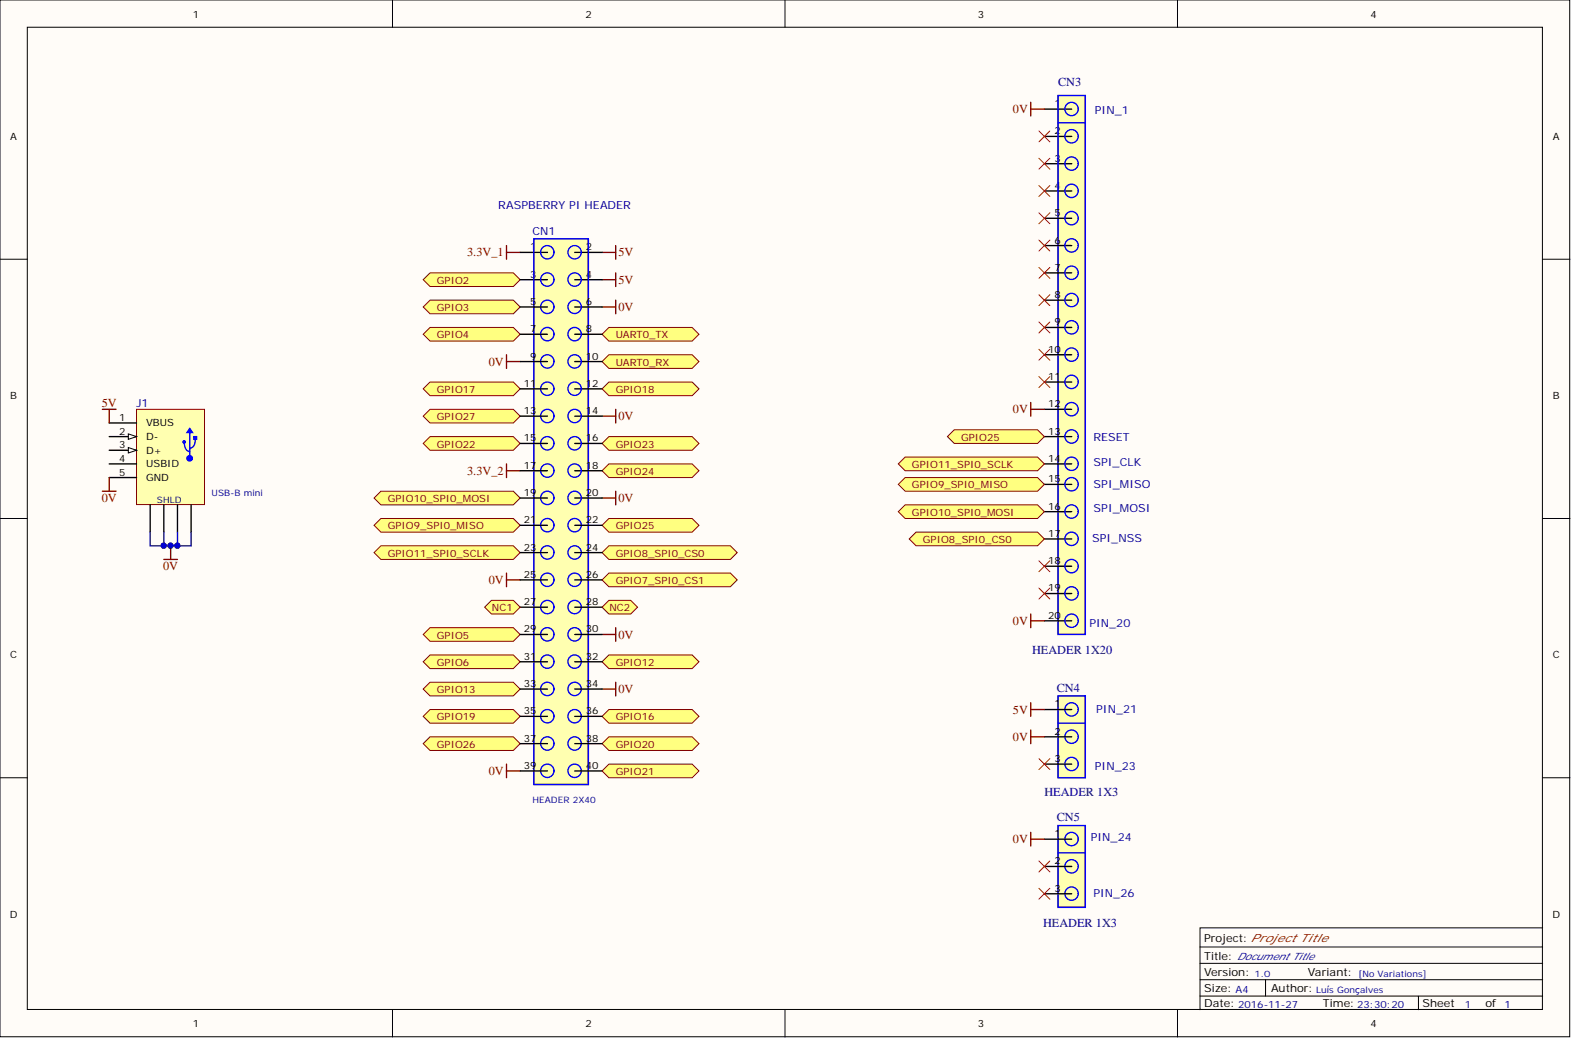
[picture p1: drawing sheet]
<svg xmlns="http://www.w3.org/2000/svg" width="292mm" height="193mm" viewBox="0 0 292 193" stroke-linecap="round" stroke-linejoin="round" font-family="sans-serif">
<g fill="#fffcf8" stroke="#000" stroke-width=".19">
<path d="M0 0h291.9v192.7h-291.9z"/>
<path d="M5.1 5.1h281.7v182.6h-281.7z"/>
</g>
<g fill="none" stroke="#000" stroke-width=".19">
<path d="M73 0v5.1M146 0v5.1M218.9 0v5.1M0 48.2h5.1M286.8 48.2h5.1M0 96.4h5.1M286.8 96.4h5.1M0 144.6h5.1M286.8 144.6h5.1M223.1 176h63.7M223.1 179.1h63.7M286.8 172.5h-63.7v15.2"/>
<path d="M73 187.7v5.1M146 187.7v5.1M218.9 187.7v5.1M223.1 185.2h63.7M223.1 182.1h63.7M235.3 182.1v3.1M263.7 185.2v2.5"/>
</g>
<path d="M94.2 45.7v2.5M94.2 46.9h2.5M111.9 46.9h2.6M111.9 52h2.6M111.9 57.1h2.6M114.5 45.7v2.5M114.5 50.7v2.6M114.5 55.8v2.5" fill="none" stroke="#800000" stroke-width=".25"/>
<g fill="#ffff80" stroke="#800000" stroke-width=".19">
<path d="M111.9 62.1l1.3-1.2h15.5l1.3 1.2-1.3 1.3h-15.5z" fill-rule="evenodd"/>
<path d="M111.9 67.2l1.3-1.3h15.5l1.3 1.3-1.3 1.3h-15.5z" fill-rule="evenodd"/>
<path d="M111.9 72.3l1.3-1.3h15.5l1.3 1.3-1.3 1.3h-15.5z" fill-rule="evenodd"/>
<path d="M111.9 97.7l1.3-1.3h15.5l1.3 1.3-1.3 1.2h-15.5z" fill-rule="evenodd"/>
<path d="M111.9 82.4l1.3-1.2h15.5l1.3 1.2-1.3 1.3h-15.5z" fill-rule="evenodd"/>
<path d="M111.9 87.5l1.3-1.3h15.5l1.3 1.3-1.3 1.3h-15.5z" fill-rule="evenodd"/>
<path d="M78.7 52l1.3-1.3h15.4l1.3 1.3-1.3 1.3h-15.4z" fill-rule="evenodd"/>
<path d="M78.7 57.1l1.3-1.3h15.4l1.3 1.3-1.3 1.2h-15.4z" fill-rule="evenodd"/>
<path d="M78.7 82.4l1.3-1.2h15.4l1.3 1.2-1.3 1.3h-15.4z" fill-rule="evenodd"/>
<path d="M78.7 77.4l1.3-1.3h15.4l1.3 1.3-1.3 1.2h-15.4z" fill-rule="evenodd"/>
<path d="M69.6 92.6l1.2-1.3h24.6l1.3 1.3-1.3 1.3h-24.6z" fill-rule="evenodd"/>
</g>
<path d="M111.9 77.4h2.6M114.5 76.1v2.5M111.9 92.6h2.6M114.5 91.3v2.6" fill="none" stroke="#800000" stroke-width=".25"/>
<g fill="#ffff80" stroke="#800000" stroke-width=".19">
<path d="M111.9 107.8l1.3-1.3h22.6l1.3 1.3-1.3 1.3h-22.6z" fill-rule="evenodd"/>
<path d="M111.9 102.7l1.3-1.2h22.6l1.3 1.2-1.3 1.3h-22.6z" fill-rule="evenodd"/>
</g>
<path d="M111.9 118h2.6M114.5 116.7v2.5" fill="none" stroke="#800000" stroke-width=".25"/>
<g fill="#ffff80" stroke="#800000" stroke-width=".19">
<path d="M111.9 123l1.3-1.2h15.5l1.3 1.2-1.3 1.3h-15.5z" fill-rule="evenodd"/>
<path d="M78.7 128.1l1.3-1.3h15.4l1.3 1.3-1.3 1.3h-15.4z" fill-rule="evenodd"/>
</g>
<path d="M111.9 128.1h2.6M114.5 126.8v2.6" fill="none" stroke="#800000" stroke-width=".25"/>
<g fill="#ffff80" stroke="#800000" stroke-width=".19">
<path d="M111.9 133.2l1.3-1.3h15.5l1.3 1.3-1.3 1.2h-15.5z" fill-rule="evenodd"/>
<path d="M111.9 138.2l1.3-1.2h15.5l1.3 1.2-1.3 1.3h-15.5z" fill-rule="evenodd"/>
<path d="M111.9 143.3l1.3-1.2h15.5l1.3 1.2-1.3 1.3h-15.5z" fill-rule="evenodd"/>
</g>
<path d="M94.2 142.1v2.5M94.2 143.3h2.5" fill="none" stroke="#800000" stroke-width=".25"/>
<g fill="#ffff80" stroke="#800000" stroke-width=".19">
<path d="M78.7 138.2l1.3-1.2h15.4l1.3 1.2-1.3 1.3h-15.4z" fill-rule="evenodd"/>
<path d="M78.7 133.2l1.3-1.3h15.4l1.3 1.3-1.3 1.2h-15.4z" fill-rule="evenodd"/>
<path d="M78.7 62.1l1.3-1.2h15.4l1.3 1.2-1.3 1.3h-15.4z" fill-rule="evenodd"/>
</g>
<path d="M94.2 65.9v2.6M94.2 67.2h2.5" fill="none" stroke="#800000" stroke-width=".25"/>
<path d="M78.7 72.3l1.3-1.3h15.4l1.3 1.3-1.3 1.3h-15.4z" fill-rule="evenodd" fill="#ffff80" stroke="#800000" stroke-width=".19"/>
<path d="M94.2 86.2v2.6M94.2 87.5h2.5" fill="none" stroke="#800000" stroke-width=".25"/>
<g fill="#ffff80" stroke="#800000" stroke-width=".19">
<path d="M69.6 97.7l1.2-1.3h24.6l1.3 1.3-1.3 1.2h-24.6z" fill-rule="evenodd"/>
<path d="M69.6 102.7l1.2-1.2h24.6l1.3 1.2-1.3 1.3h-24.6z" fill-rule="evenodd"/>
</g>
<path d="M94.2 106.5v2.6M94.2 107.8h2.5" fill="none" stroke="#800000" stroke-width=".25"/>
<g fill="#ffff80" stroke="#800000" stroke-width=".19">
<path d="M78.7 118l1.3-1.3h15.4l1.3 1.3-1.3 1.2h-15.4z" fill-rule="evenodd"/>
<path d="M78.7 123l1.3-1.2h15.4l1.3 1.2-1.3 1.3h-15.4z" fill-rule="evenodd"/>
</g>
<path d="M196.7 17.7h5v100.2h-5z" fill="#ffffb0" stroke="#800000" stroke-width=".19"/>
<g fill="none" stroke="#000" stroke-width=".25">
<path d="M194.2 20.3h5.1M194.2 25.4h5.1M194.2 30.4h5.1M194.2 35.5h5.1M194.2 40.6h5.1M194.2 45.7h5.1M194.2 50.7h5.1M194.2 55.8h5.1M194.2 60.9h5.1M194.2 65.9h5.1M194.2 71h5.1M194.2 76.1h5.1"/>
<path d="M194.2 81.2h5.1M194.2 86.2h5.1M194.2 90h5.1M194.2 95.1h5.1M194.2 100.2h5.1M194.2 105.3h5.1M194.2 110.3h5.1M194.2 115.4h5.1"/>
</g>
<g fill="none" stroke="#00f" stroke-width=".25">
<path d="M196.7 17.7h5.1v100.3h-5.1zM196.7 22.8h5.1"/>
<circle cx="199.2" cy="35.5" r="1.24"/>
<circle cx="199.2" cy="20.3" r="1.24"/>
<circle cx="199.2" cy="25.3" r="1.24"/>
<circle cx="199.2" cy="30.4" r="1.24"/>
<circle cx="199.2" cy="50.7" r="1.24"/>
<circle cx="199.2" cy="55.8" r="1.24"/>
<circle cx="199.2" cy="45.6" r="1.24"/>
<circle cx="199.2" cy="40.6" r="1.24"/>
<circle cx="199.2" cy="71" r="1.24"/>
<circle cx="199.2" cy="60.8" r="1.24"/>
<circle cx="199.2" cy="76.1" r="1.24"/>
<circle cx="199.2" cy="65.9" r="1.24"/>
<circle cx="199.2" cy="81.1" r="1.24"/>
<circle cx="199.2" cy="95.1" r="1.24"/>
<circle cx="199.2" cy="86.2" r="1.24"/>
<circle cx="199.2" cy="90" r="1.24"/>
<circle cx="199.2" cy="100.2" r="1.24"/>
<circle cx="199.2" cy="105.2" r="1.24"/>
<circle cx="199.2" cy="110.3" r="1.24"/>
<circle cx="199.2" cy="115.4" r="1.24"/>
</g>
<path d="M196.7 129.4h5v15.1h-5z" fill="#ffffb0" stroke="#800000" stroke-width=".19"/>
<g fill="none" stroke="#00f" stroke-width=".25">
<path d="M196.7 129.4h5.1v15.2h-5.1zM196.7 134.4h5.1"/>
<circle cx="199.2" cy="137" r="1.24"/>
<circle cx="199.2" cy="131.9" r="1.24"/>
<circle cx="199.2" cy="142" r="1.24"/>
</g>
<path d="M194.2 131.9h5.1M194.2 137h5.1M194.2 142.1h5.1" fill="none" stroke="#000" stroke-width=".25"/>
<path d="M196.7 153.5h5v15.1h-5z" fill="#ffffb0" stroke="#800000" stroke-width=".19"/>
<g fill="none" stroke="#00f" stroke-width=".25">
<path d="M196.7 153.5h5.1v15.2h-5.1zM196.7 158.5h5.1"/>
<circle cx="199.2" cy="156" r="1.24"/>
<circle cx="199.2" cy="161.1" r="1.24"/>
<circle cx="199.2" cy="166.1" r="1.24"/>
</g>
<path d="M194.2 156h5.1M194.2 161.1h5.1M194.2 166.2h5.1" fill="none" stroke="#000" stroke-width=".25"/>
<path d="M191.6 19v2.6M191.6 20.3h2.6M191.6 74.8v2.6M191.6 76.1h2.6M191.6 114.1v2.6M191.6 115.4h2.6M191.6 130.6v2.6M191.6 135.7v2.5M191.6 131.9h2.6M191.6 137h2.6M191.6 154.7v2.6M191.6 156h2.6" fill="none" stroke="#800000" stroke-width=".25"/>
<path d="M193.2 24.3l2 2.1M195.2 24.3l-2 2.1" fill="none" stroke="#f00" stroke-width=".19"/>
<g fill="#ffff80" stroke="#800000" stroke-width=".19">
<path d="M176.2 81.2l1.2-1.3h15.5l1.3 1.3-1.3 1.2h-15.5z" fill-rule="evenodd"/>
<path d="M167 86.2l1.3-1.2h24.6l1.3 1.2-1.3 1.3h-24.6z" fill-rule="evenodd"/>
<path d="M167 95.1l1.3-1.2h24.6l1.3 1.2-1.3 1.3h-24.6z" fill-rule="evenodd"/>
<path d="M167 90l1.3-1.2h24.6l1.3 1.2-1.3 1.3h-24.6z" fill-rule="evenodd"/>
<path d="M169.1 100.2l1.2-1.3h22.6l1.3 1.3-1.3 1.3h-22.6z" fill-rule="evenodd"/>
</g>
<g fill="none" stroke="#f00" stroke-width=".19">
<path d="M193.2 29.4l2 2M193.2 34.5l2 2M193.2 39.6l2 2M195.2 29.4l-2 2M195.2 34.5l-2 2M195.2 39.6l-2 2M193.2 44.6l2 2.1M193.2 49.7l2 2M193.2 54.8l2 2M193.2 59.9l2 2M195.2 44.6l-2 2.1M195.2 49.7l-2 2"/>
<path d="M195.2 54.8l-2 2M195.2 59.9l-2 2M193.2 64.9l2 2.1M193.2 70l2 2M195.2 64.9l-2 2.1M195.2 70l-2 2M193.2 104.3l2 2M193.2 109.3l2 2.1M195.2 104.3l-2 2M195.2 109.3l-2 2.1M193.2 141l2 2.1M195.2 141l-2 2.1"/>
<path d="M193.2 160.1l2 2M193.2 165.1l2 2.1M195.2 160.1l-2 2M195.2 165.1l-2 2.1"/>
</g>
<path d="M25.4 76.1h12.6v17.7h-12.6z" fill="#ffffb0" stroke="#800000" stroke-width=".19"/>
<path d="M20.3 78.6h5.1M20.3 81.2h5.1" fill="none" stroke="#000" stroke-width=".25"/>
<path d="M23.9 80.7l1.5 .5-1.5 .5z" fill="#fffcf8"/>
<path d="M23.9 80.7l1.5 .5-1.5 .5z" fill="none" stroke="#000" stroke-width=".19"/>
<path d="M20.3 83.7h5.1" fill="none" stroke="#000" stroke-width=".25"/>
<path d="M23.9 83.2l1.5 .5-1.5 .5z" fill="#fffcf8"/>
<path d="M23.9 83.2l1.5 .5-1.5 .5z" fill="none" stroke="#000" stroke-width=".19"/>
<path d="M20.3 86.2h5.1M20.3 88.8h5.1M27.9 93.9v5M30.5 93.9v5M33 93.9v5M35.5 93.9v5" fill="none" stroke="#000" stroke-width=".25"/>
<g fill="none" stroke="#00f" stroke-width=".25">
<path d="M35.3 79.9v.5h-.5l.5-.8 .5 .8h-.5v4.6M34.3 82.2a1.48 1.48 0 0 0 .9 1.8h.1M35 80.2h.5M36 81.2h.6v.5h-.6zM36.3 81.2v.5a1.59 1.59 0 0 1-1 1.8"/>
<circle cx="34.2" cy="82.2" r=".23"/>
</g>
<circle cx="35.3" cy="85.2" r=".24" fill="none" stroke="#00f" stroke-width=".76"/>
<path d="M19 76.1h2.6M20.3 76.1v2.5M19 91.3h2.6M20.3 88.8v2.5M30.5 104h2.5M31.7 101.5v2.5" fill="none" stroke="#800000" stroke-width=".25"/>
<g fill="#000080" stroke="#000080" stroke-width=".19">
<circle cx="31.7" cy="101.4" r=".48"/>
<circle cx="33" cy="101.4" r=".48"/>
<circle cx="30.4" cy="101.4" r=".48"/>
</g>
<path d="M27.9 98.9v2.6h7.6v-2.6M30.5 98.9v2.6M33 98.9v2.6" fill="none" stroke="#000080" stroke-width=".25"/>
<path d="M99.3 44.4h10.1v101.4h-10.1z" fill="#ffffb0" stroke="#800000" stroke-width=".19"/>
<g fill="none" stroke="#000" stroke-width=".25">
<path d="M96.7 46.9h5.1M96.7 52h5.1M96.7 57.1h5.1M106.9 46.9h5M106.9 52h5M106.9 57.1h5M96.7 62.1h5.1M96.7 67.2h5.1M96.7 72.3h5.1M96.7 77.4h5.1M106.9 62.1h5M106.9 67.2h5"/>
<path d="M106.9 72.3h5M106.9 77.4h5M96.7 82.4h5.1M96.7 87.5h5.1M96.7 92.6h5.1M96.7 97.7h5.1M106.9 82.4h5M106.9 87.5h5M106.9 92.6h5M106.9 97.7h5M96.7 102.7h5.1M96.7 107.8h5.1"/>
<path d="M96.7 112.9h5.1M96.7 118h5.1M106.9 102.7h5M106.9 107.8h5M106.9 112.9h5M106.9 118h5M96.7 123h5.1M96.7 128.1h5.1M96.7 133.2h5.1M96.7 138.2h5.1M106.9 123h5M106.9 128.1h5"/>
<path d="M106.9 133.2h5M106.9 138.2h5M96.7 143.3h5.1M106.9 143.3h5"/>
</g>
<g fill="none" stroke="#00f" stroke-width=".25">
<path d="M99.3 44.4h10.1v101.5h-10.1z"/>
<circle cx="101.8" cy="52" r="1.24"/>
<circle cx="101.8" cy="57" r="1.24"/>
<circle cx="101.8" cy="46.9" r="1.24"/>
<circle cx="106.8" cy="52" r="1.24"/>
<circle cx="106.8" cy="57" r="1.24"/>
<circle cx="106.8" cy="46.9" r="1.24"/>
<circle cx="101.8" cy="62.1" r="1.24"/>
<circle cx="101.8" cy="67.2" r="1.24"/>
<circle cx="101.8" cy="72.3" r="1.24"/>
<circle cx="101.8" cy="77.3" r="1.24"/>
<circle cx="106.8" cy="62.1" r="1.24"/>
<circle cx="106.8" cy="67.2" r="1.24"/>
<circle cx="106.8" cy="72.3" r="1.24"/>
<circle cx="106.8" cy="77.3" r="1.24"/>
<circle cx="101.8" cy="92.6" r="1.24"/>
<circle cx="101.8" cy="82.4" r="1.24"/>
<circle cx="101.8" cy="87.5" r="1.24"/>
<circle cx="101.8" cy="97.6" r="1.24"/>
<circle cx="106.8" cy="92.6" r="1.24"/>
<circle cx="106.8" cy="82.4" r="1.24"/>
<circle cx="106.8" cy="87.5" r="1.24"/>
<circle cx="106.8" cy="97.6" r="1.24"/>
<circle cx="101.8" cy="112.9" r="1.24"/>
<circle cx="101.8" cy="117.9" r="1.24"/>
<circle cx="101.8" cy="107.8" r="1.24"/>
<circle cx="101.8" cy="102.7" r="1.24"/>
<circle cx="106.8" cy="112.9" r="1.24"/>
<circle cx="106.8" cy="117.9" r="1.24"/>
<circle cx="106.8" cy="107.8" r="1.24"/>
<circle cx="106.8" cy="102.7" r="1.24"/>
<circle cx="101.8" cy="138.2" r="1.24"/>
<circle cx="101.8" cy="123" r="1.24"/>
<circle cx="101.8" cy="128.1" r="1.24"/>
<circle cx="101.8" cy="133.1" r="1.24"/>
<circle cx="106.8" cy="138.2" r="1.24"/>
<circle cx="106.8" cy="123" r="1.24"/>
<circle cx="106.8" cy="128.1" r="1.24"/>
<circle cx="106.8" cy="133.1" r="1.24"/>
<circle cx="101.8" cy="143.3" r="1.24"/>
<circle cx="106.8" cy="143.3" r="1.24"/>
</g>
<g fill="#ffff80" stroke="#800000" stroke-width=".19">
<path d="M90.1 112.9l1.3-1.3h4l1.3 1.3-1.3 1.2h-4z" fill-rule="evenodd"/>
<path d="M111.9 112.9l1.3-1.3h4.1l1.2 1.3-1.2 1.2h-4.1z" fill-rule="evenodd"/>
</g>
<g font-size="2.3" fill="#000080">
<text x="196.7" y="16">CN3</text>
<text x="191.9" y="121.5">HEADER 1X20</text>
<text x="196.5" y="128.6">CN4</text>
<text x="194.2" y="147.9">HEADER 1X3</text>
<text x="196.5" y="152.7">CN5</text>
<text x="193.9" y="172.2">HEADER 1X3</text>
</g>
<g font-size="2.3" fill="#800000">
<text x="188.3" y="21">0V</text>
<text x="86.9" y="47.7">3.3V_1</text>
<text x="115" y="47.7">5V</text>
<text x="115" y="52.8">5V</text>
<text x="115" y="57.8">0V</text>
<text x="90.9" y="68">0V</text>
<text x="18.9" y="75.6">5V</text>
<text x="188.3" y="76.9">0V</text>
<text x="115" y="78.1">0V</text>
<text x="86.9" y="88.3">3.3V_2</text>
<text x="18.9" y="93.3">0V</text>
<text x="115" y="93.3">0V</text>
<text x="30.3" y="106">0V</text>
<text x="90.9" y="108.6">0V</text>
<text x="115" y="118.7">0V</text>
<text x="188.3" y="116.2">0V</text>
<text x="115" y="128.9">0V</text>
<text x="188.3" y="132.7">5V</text>
<text x="188.3" y="137.7">0V</text>
<text x="90.9" y="144.1">0V</text>
<text x="188.3" y="156.8">0V</text>
</g>
<g font-size="2.1" fill="#000080">
<text x="203.6" y="21.1">PIN_1</text>
<text x="92.7" y="38.9">RASPBERRY PI HEADER</text>
<text x="99" y="43.7">CN1</text>
<text x="25.4" y="75.7">J1</text>
<text x="203.3" y="82">RESET</text>
<text x="203.3" y="86.6">SPI_CLK</text>
<text x="203.3" y="90.6">SPI_MISO</text>
<text x="203.3" y="95.2">SPI_MOSI</text>
<text x="203.1" y="100.8">SPI_NSS</text>
<text x="202.6" y="116.5">PIN_20</text>
<text x="203.8" y="132.5">PIN_21</text>
<text x="203.6" y="143.2">PIN_23</text>
<text x="202.8" y="156.3">PIN_24</text>
<text x="203.3" y="166.7">PIN_26</text>
</g>
<g font-size="2.1">
<text x="223.9" y="178.4">Title: Document Title</text>
<text x="223.9" y="175.1">Project: Project Title</text>
<text x="223.9" y="184.5">Size: A4</text>
<text x="223.9" y="181.5">Version:</text>
<text x="236.3" y="184.5">Author:</text>
<text x="243.2" y="181.5">Variant:</text>
<text x="223.9" y="187.3">Date: 2016-11-27</text>
<text x="246" y="187.3">Time:23:30:20</text>
<text x="264.5" y="187.3">Sheet</text>
<text x="276.2" y="187.3">of</text>
</g>
<g font-size="1.9">
<text x="35.9" y="3.3">1</text>
<text x="108.9" y="3.3">2</text>
<text x="181.8" y="3.3">3</text>
<text x="254.8" y="3.3">4</text>
<text x="196" y="19.9">1</text>
<text x="1.9" y="26">A</text>
<text x="196" y="25">2</text>
<text x="288.7" y="26">A</text>
<text x="196" y="30.1">3</text>
<text x="196" y="35.1">4</text>
<text x="196" y="40.2">5</text>
<text x="98.6" y="46.5">1</text>
<text x="108.9" y="46.5">2</text>
<text x="196" y="45.3">6</text>
<text x="98.6" y="51.6">3</text>
<text x="108.9" y="51.6">4</text>
<text x="196" y="50.3">7</text>
<text x="98.6" y="56.7">5</text>
<text x="108.9" y="56.7">6</text>
<text x="196" y="55.4">8</text>
<text x="98.6" y="61.8">7</text>
<text x="108.9" y="61.8">8</text>
<text x="194.9" y="65.6">10</text>
<text x="196" y="60.5">9</text>
<text x="97.4" y="71.9">11</text>
<text x="98.6" y="66.8">9</text>
<text x="108.9" y="66.8">10</text>
<text x="108.9" y="71.9">12</text>
<text x="194.9" y="70.6">11</text>
<text x="1.9" y="74.2">B</text>
<text x="97.4" y="77">13</text>
<text x="108.9" y="77">14</text>
<text x="194.9" y="75.7">12</text>
<text x="288.7" y="74.2">B</text>
<text x="22.2" y="78.3">1</text>
<text x="22.2" y="80.8">2</text>
<text x="22.2" y="83.3">3</text>
<text x="27.2" y="79.3">VBUS</text>
<text x="27.2" y="81.8">D-</text>
<text x="97.4" y="82.1">15</text>
<text x="108.9" y="82.1">16</text>
<text x="194.9" y="80.8">13</text>
<text x="22.2" y="85.9">4</text>
<text x="22.2" y="88.4">5</text>
<text x="27.2" y="84.3">D+</text>
<text x="27.2" y="86.9">USBID</text>
<text x="27.2" y="89.4">GND</text>
<text x="97.4" y="87.1">17</text>
<text x="108.9" y="87.1">18</text>
<text x="194.9" y="85.9">14</text>
<text x="194.9" y="89.7">15</text>
<text x="97.4" y="92.2">19</text>
<text x="108.9" y="92.2">20</text>
<text x="194.9" y="94.7">16</text>
<text x="97.4" y="97.3">21</text>
<text x="108.9" y="97.3">22</text>
<text x="194.9" y="99.8">17</text>
<text x="97.4" y="102.4">23</text>
<text x="97.4" y="107.4">25</text>
<text x="108.9" y="102.4">24</text>
<text x="108.9" y="107.4">26</text>
<text x="194.9" y="104.9">18</text>
<text x="97.4" y="112.5">27</text>
<text x="108.9" y="112.5">28</text>
<text x="194.9" y="110">19</text>
<text x="97.4" y="117.6">29</text>
<text x="108.9" y="117.6">30</text>
<text x="194.9" y="115">20</text>
<text x="1.9" y="122.4">C</text>
<text x="97.4" y="122.6">31</text>
<text x="108.9" y="122.6">32</text>
<text x="288.7" y="122.4">C</text>
<text x="97.4" y="127.7">33</text>
<text x="108.9" y="127.7">34</text>
<text x="196" y="131.5">1</text>
<text x="97.4" y="132.8">35</text>
<text x="97.4" y="137.9">37</text>
<text x="108.9" y="132.8">36</text>
<text x="108.9" y="137.9">38</text>
<text x="196" y="136.6">2</text>
<text x="97.4" y="142.9">39</text>
<text x="108.9" y="142.9">40</text>
<text x="196" y="141.7">3</text>
<text x="196" y="155.6">1</text>
<text x="196" y="160.7">2</text>
<text x="196" y="165.8">3</text>
<text x="1.8" y="170.6">D</text>
<text x="288.7" y="170.6">D</text>
<text x="35.9" y="191">1</text>
<text x="108.9" y="191">2</text>
<text x="181.8" y="191">3</text>
<text x="254.8" y="191">4</text>
</g>
<g font-size="1.9" fill="#800000">
<text x="81.2" y="52.8">GPIO2</text>
<text x="81.2" y="57.8">GPIO3</text>
<text x="81.2" y="62.9">GPIO4</text>
<text x="114.5" y="62.9">UART0_TX</text>
<text x="114.5" y="68">UART0_RX</text>
<text x="81.2" y="73.1">GPIO17</text>
<text x="114.5" y="73.1">GPIO18</text>
<text x="81.2" y="83.2">GPIO22</text>
<text x="81.2" y="78.1">GPIO27</text>
<text x="114.5" y="83.2">GPIO23</text>
<text x="178.7" y="81.9">GPIO25</text>
<text x="114.5" y="88.3">GPIO24</text>
<text x="169.6" y="87">GPIO11_SPI0_SCLK</text>
<text x="72.1" y="93.3">GPIO10_SPI0_MOSI</text>
<text x="169.6" y="95.9">GPIO10_SPI0_MOSI</text>
<text x="169.6" y="90.8">GPIO9_SPI0_MISO</text>
<text x="72.1" y="98.4">GPIO9_SPI0_MISO</text>
<text x="114.5" y="98.4">GPIO25</text>
<text x="171.6" y="101">GPIO8_SPI0_CS0</text>
<text x="72.1" y="103.5">GPIO11_SPI0_SCLK</text>
<text x="114.5" y="103.5">GPIO8_SPI0_CS0</text>
<text x="91.5" y="113.6">NC1</text>
<text x="113.3" y="113.6">NC2</text>
<text x="114.5" y="108.6">GPIO7_SPI0_CS1</text>
<text x="81.2" y="118.7">GPIO5</text>
<text x="81.2" y="123.8">GPIO6</text>
<text x="114.5" y="123.8">GPIO12</text>
<text x="81.2" y="128.9">GPIO13</text>
<text x="81.2" y="133.9">GPIO19</text>
<text x="114.5" y="133.9">GPIO16</text>
<text x="81.2" y="139">GPIO26</text>
<text x="114.5" y="139">GPIO20</text>
<text x="114.5" y="144.1">GPIO21</text>
</g>
<g font-size="1.9" fill="#000080">
<text x="272.4" y="187.3">1</text>
<text x="279.7" y="187.3">1</text>
</g>
<g font-size="1.6" fill="#000080">
<text x="29.2" y="93.5">SHLD</text>
<text x="39.3" y="92.2">USB-B mini</text>
<text x="99" y="149.3">HEADER 2X40</text>
<text x="233.3" y="181.5">1.0</text>
<text x="244.7" y="184.6">Luís Gonçalves</text>
<text x="252.6" y="181.5">[No Variations]</text>
</g>
</svg>
